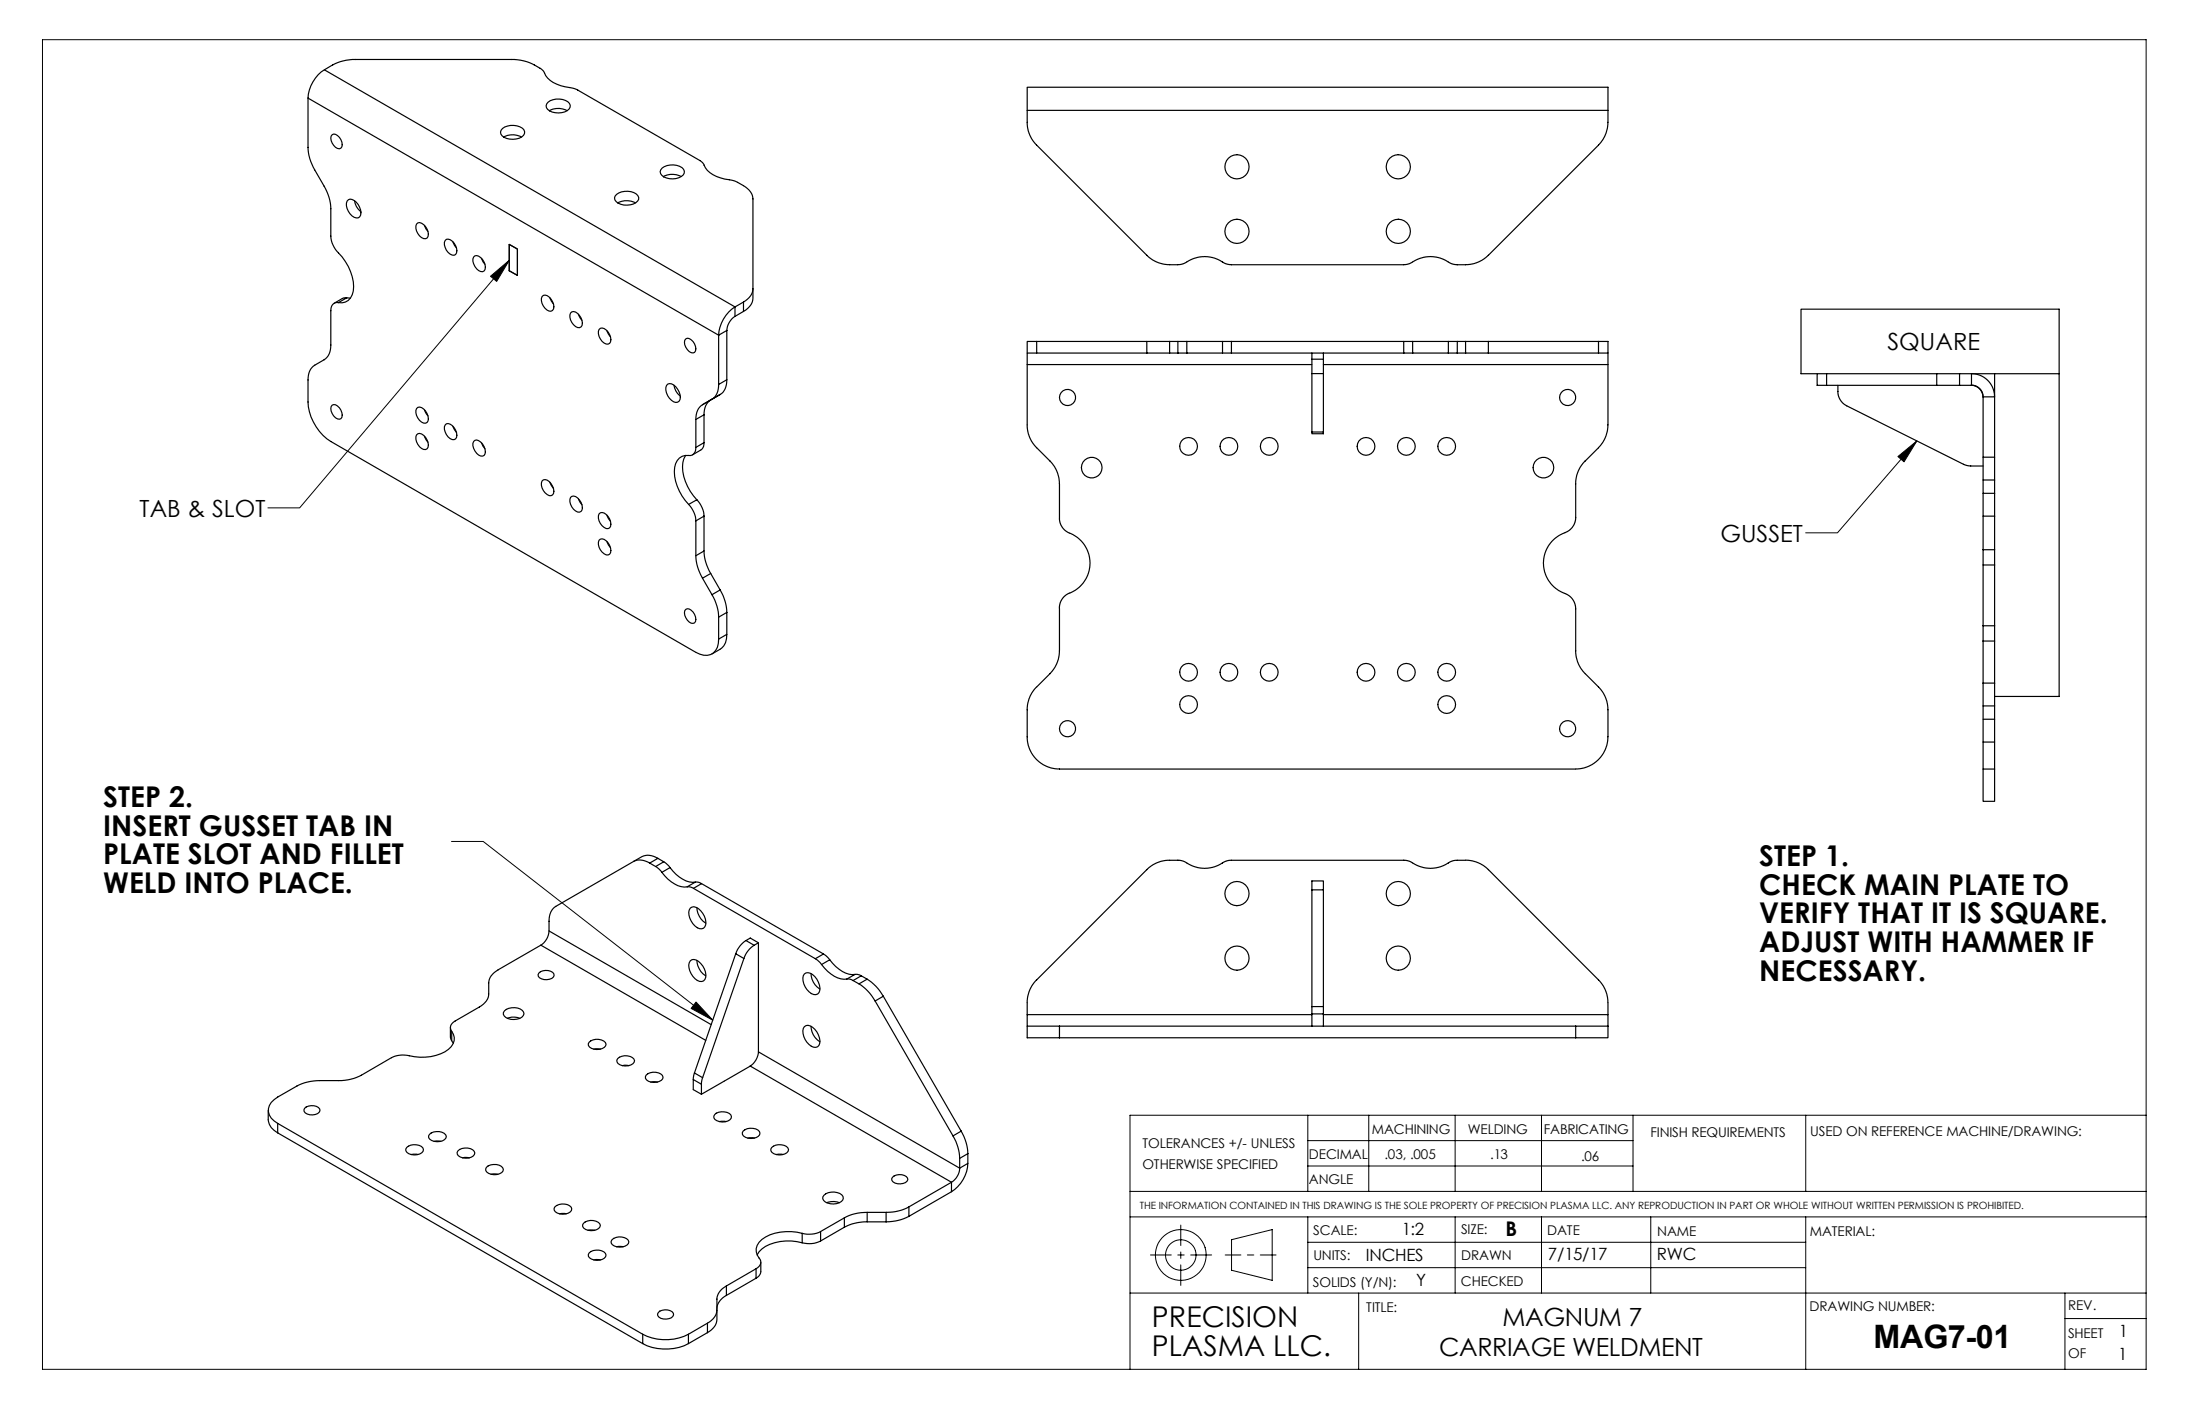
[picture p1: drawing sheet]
<svg xmlns="http://www.w3.org/2000/svg" width="432mm" height="279mm" viewBox="0 0 432 279" stroke-linecap="round" stroke-linejoin="round" font-family="sans-serif">
<g fill="none" stroke="#000" stroke-width=".2">
<path d="M8.4 7.8h414v261.6h-414zM100.2 51.2l-41.2 48.7h-6.3M377.3 86.8l-15.7 18h-6.2M88.9 165.6h6.2l45.2 35.1M257.4 219.4v15M269.4 219.4v15M286.4 219.4v15M303.4 219.4v15M321.4 219.4v15M355.4 219.4v15M422.4 219.4h-200v50M222.4 234.4h200"/>
<path d="M222.4 239.4h200M257.4 229.4h64M257.4 224.4h64M257.4 239.4v15M286.4 239.4v15M303.4 239.4v15M324.9 239.4v15M355.4 239.4v30M222.4 254.4h200M226.4 246.9h4.1M231.8 246.9h1.3M232.4 241v4.1"/>
<path d="M232.4 246.3v1.3M232.4 248.9v4M234.3 246.9h4.2M241.1 246.9h3.1M242.4 243.9l8-2v10l-8-2zM245.5 246.9h1.3M248 246.9h3.1M257.4 249.4h98M257.4 244.4h98M267.4 254.4v15M406.4 259.4h16M406.4 254.4v15"/>
<circle cx="232.4" cy="246.9" r="5"/>
<circle cx="232.4" cy="246.9" r="3"/>
</g>
<g fill="none" stroke="#000" stroke-width=".23">
<path d="M60.6 19.3a7.1 7.1 0 0 1 3.2-5.6l80.9 46.7M60.6 19.3v9.7a9.1 9.1 0 0 0 1.3 4.4l1.9 3.2a9.1 9.1 0 0 1 1.3 4.5v5.4a5.8 5.8 0 0 0 2.2 4 8.5 8.5 0 0 1 2 7.5 2.3 2.3 0 0 1-2.7 1.5M60.6 19.3l80.8 46.7M63.8 13.7l1.7-.9a9.4 9.4 0 0 1 4.5-1.1h30.6a9.5 9.5 0 0 1 6.1 2.1l.1 .1a5.2 5.2 0 0 0 4.4 3.2l2.4 .5 24.1 14 .7 .5a4.7 4.7 0 0 0 3.4 2.9l.9 .2a7.1 7.1 0 0 1 4.4 1.9l.8 1 .3 1v17.7M65.4 26.5a1.1 1.1 0 0 1 1.4 .5 1.8 1.8 0 0 1 .3 2.1 1.61 1.61 0 0 1-1.9-1.4v-.9zM68.6 39.3a1.94 1.94 0 0 1 2.2 1.5 1.59 1.59 0 0 1-.3 2.1 2.4 2.4 0 0 1-2.3-2.4l.1-.9zM69.8 39.5a3.1 3.1 0 0 0 1.2 2.2M98.9 25.3a3.4 3.4 0 0 1 4.2 .2 1.12 1.12 0 0 1-.9 1.7 3.2 3.2 0 0 1-3.6-.8l-.1-.4zM99.1 27a3.7 3.7 0 0 1 3.5 0M107.9 20.1a3.3 3.3 0 0 1 4.2 .3 1.11 1.11 0 0 1-.9 1.6 3.3 3.3 0 0 1-3.7-.8v-.4zM108.1 21.8a3.7 3.7 0 0 1 3.5 0M121.3 38.2a3.3 3.3 0 0 1 4.2 .3 .92 .92 0 0 1-.4 1.4 3.2 3.2 0 0 1-4.1-.6l.1-.7z"/>
<path d="M121.6 39.9a3.7 3.7 0 0 1 3.5 0M130.3 33.1a3.4 3.4 0 0 1 4.2 .2 .96 .96 0 0 1-.4 1.4 3.2 3.2 0 0 1-4.1-.6l-.1-.3zM130.6 34.7l.1-.1a3.9 3.9 0 0 1 3.4 .1M202.2 21.7v2.8l.2 1.3 .6 1.5 1 1.3M202.2 21.7v-4.5h114.3v6.9M202.2 21.7h114.3M204 28.6l21.9 21.8 1 .8 1.1 .5 1.2 .3 1 .1M316.4 24.1v1l-.3 1.2-.5 1-.8 1-22.7 22.6-1.5 .8-1.7 .4-2.8-.1-2.5-1.2-1.9-.3-1.2 .1-1.1 .2-1.4 .8M66.6 59.5a1.33 1.33 0 0 0-1.5 1.6v6.8a3.2 3.2 0 0 1-1.3 2.9l-1.9 1.1a3.2 3.2 0 0 0-1.3 2.9v4.3a10 10 0 0 0 4.5 7.8l71.8 41.5a2.72 2.72 0 0 0 4.3-1l.2-1.6M68.2 58.6l.8 .1M68.2 58.6h-.6l-1.8 1.1M68.2 58.6l-1.6 .9"/>
<path d="M82 44.1a.88 .88 0 0 1 1.4 .1 2.11 2.11 0 0 1 .7 2.6 1.67 1.67 0 0 1-2.1-1.4l-.1-.5zM83.5 44.3l.7 1.2M87.6 47.3a.89 .89 0 0 1 1.4 .1 2.11 2.11 0 0 1 .7 2.7 1.33 1.33 0 0 1-1.9-.9 1.89 1.89 0 0 1-.2-1.9zM89.2 47.6l.6 1.2M93.2 50.6a.89 .89 0 0 1 1.4 .1 2.11 2.11 0 0 1 .7 2.6 1.12 1.12 0 0 1-1.5-.4 2.31 2.31 0 0 1-.6-2.3zM94.8 50.8l.6 1.2M100.2 48.1l1.6 .9v5.2l-1.6-.9zM106.7 58.4a.89 .89 0 0 1 1.4 0 2.07 2.07 0 0 1 .6 2.7 1.63 1.63 0 0 1-2-1.4l-.1-.5zM108.2 58.6l.7 1.2M146.3 59.4l-1.6 1M146.3 59.4v1.9M148.2 56.8a3.2 3.2 0 0 1-1.9 2.6"/>
<path d="M148.2 56.8v1.9a3.2 3.2 0 0 1-1.9 2.6M278 51.5l-.9 .5-.8 .1h-34l-1.2-.3-2-1-2.1-.3-2.1 .4-2.3 1.1-2.4 .1M65.4 79.7a1.64 1.64 0 0 1 1.9 1.5 .86 .86 0 0 1-.5 1.3 2.1 2.1 0 0 1-1.6-2.5zM112.3 61.6a.89 .89 0 0 1 1.4 .1 2.11 2.11 0 0 1 .7 2.6 1.64 1.64 0 0 1-2.1-1.4l-.1-.5zM113.8 61.8l.7 1.2M117.9 64.8a.89 .89 0 0 1 1.4 .1 2.11 2.11 0 0 1 .7 2.7 1.64 1.64 0 0 1-2.1-1.4l-.1-.5zM119.5 65.1l.6 1.2M131.4 75.6a1.94 1.94 0 0 1 2.2 1.5 1.53 1.53 0 0 1-.3 2 2.4 2.4 0 0 1-2.3-2.3v-.5zM132.7 75.8a3.2 3.2 0 0 0 1.2 2.1M135 66.7a1.1 1.1 0 0 1 1.4 .5 1.84 1.84 0 0 1 .3 2.1 1.65 1.65 0 0 1-1.9-1.5v-.8zM139.9 78.7a3.2 3.2 0 0 0-1.3 2.9M141.4 75.6a3.2 3.2 0 0 1-1.3 2.9"/>
<path d="M141.4 66v9.6M143 74.7a3.1 3.1 0 0 1-1.3 2.9l-3.4 2a3.2 3.2 0 0 0-1.4 2.9M143 65l-1.6 1M143 65v9.7M143 74.7l-1.6 .9M144.7 60.4a7.1 7.1 0 0 0-3.3 5.6M144.7 62.3a3.6 3.6 0 0 0-1.7 2.7M144.7 60.4v1.9M146.3 61.3l-1.6 1M202.2 71.7v12.6l.6 2 1.2 1.8M202.2 71.7h56M204 67.2h-1.8v2.3"/>
<path d="M204 69.5h-1.8v2.2M204 67.2h21.7M204 69.5h112.5M204 67.2v2.3M230.2 67.2h-4.5v2.3M230.2 67.2h1.6M230.2 67.2v2.3M233.6 67.2h-1.8v2.3M233.6 67.2h7M233.6 67.2v2.3M242.4 67.2h-1.8v2.3M242.4 67.2h33.9"/>
<path d="M242.4 67.2v2.3M258.2 70.7h2.3v2.8h-2.3M258.2 69.5v15.5M260.5 73.5v11.8h-2.3v-.3M260.5 71.7h56M260.5 69.5v1.2M278 67.2h-1.7v2.3M278 67.2h38.5v16.4M278 67.2v2.3M285.1 67.2v2.3M286.8 67.2v2.3M288.4 67.2v2.3"/>
<path d="M292.9 67.2v2.3M314.6 67.2v2.3M357.6 73.5h-3.1v-12.7h50.8v12.7h-17.3M359.5 73.5h-1.9v2.3h30.4M359.5 73.5h21.7M359.5 73.5v2.3M361.7 75.8v1.6l.3 .9 .6 1 .8 .5 23.2 11.6 1.3 .3M385.7 73.5h-4.5v2.3M385.7 73.5h2.3M385.7 73.5v2.3M387.9 75.8l1 .2 .8 .6 .4 .8 .2 .8M388 73.5l1 .1 .8 .3 1.4 .9 1 1.4 .2 .8 .2 1.1v-4.6"/>
<path d="M388 75.8l.7 .1 .8 .5 .6 .7 .2 1M388 73.5v2.3M390.3 78.1h2.3v11.9M390.3 78.1v11.9M405.3 73.5v63.5h-12.7M82 80.4a.89 .89 0 0 1 1.4 .1 2.11 2.11 0 0 1 .7 2.6 1.64 1.64 0 0 1-2.1-1.4l-.1-.5zM82 85.6a.89 .89 0 0 1 1.4 .1 2.11 2.11 0 0 1 .7 2.6 1.64 1.64 0 0 1-2.1-1.4l-.1-.5zM83.5 80.6l.7 1.2M83.5 85.8l.7 1.2M87.6 83.6a.87 .87 0 0 1 1.4 .1 2.11 2.11 0 0 1 .7 2.7 1.61 1.61 0 0 1-2.1-1.4l-.1-.5zM89.2 83.9l.6 1.1M93.2 86.9a.86 .86 0 0 1 1.4 .1 2.11 2.11 0 0 1 .7 2.6 1.65 1.65 0 0 1-2.1-1.4l-.1-.5z"/>
<path d="M94.8 87.1l.6 1.2M106.7 94.6a.91 .91 0 0 1 1.4 .1 2.07 2.07 0 0 1 .6 2.7 1.07 1.07 0 0 1-1.4-.4 2.31 2.31 0 0 1-.6-2.4zM108.2 94.9l.7 1.2M112.3 97.9a.91 .91 0 0 1 1.4 .1 2.11 2.11 0 0 1 .7 2.6 1.67 1.67 0 0 1-2.1-1.4l-.1-.5zM113.8 98.1l.7 1.2M134.9 89.6a6.2 6.2 0 0 0 .4 6.1l.5 1 1.3 1.6M135.5 99.3a5 5 0 0 1 1.4 3.2M136.9 88a1.32 1.32 0 0 1-1.4 1.6 2.45 2.45 0 0 0-2.7 2.4 9.5 9.5 0 0 0 2.7 7.3M136.9 82.5v5.5M137.1 98.3a4.9 4.9 0 0 1 1.5 3.3M137.1 98.3l-1.6 1M138.6 81.6l-.1 6.2-.5 .7-1.7 1"/>
<path d="M138.6 81.6l-1.7 .9M138.6 87.1l-1.7 .9M204 88.1l2.9 2.8 .7 1 .8 2 .1 1.3M208.5 95.2l.1 7.4 .6 1.3 .5 .6 .8 .4M258.2 85h2.3M312 90.7l-1.2 1.6-.6 1.9-.1 7.8-.2 1.1-1 1.2-2 1-1.5 1.3-1 1.4-.6 1.9 .1 2.2 .7 1.9 .7 1 .9 .8 1.8 1M316.4 83.6l-.1 1.3-.7 2-1 1.2-2.6 2.6M387.9 91.7h2.4M390.3 90v4.4h2.3M390.3 97.1v4.5h2.3M390.3 90h2.3M390.3 94.4v2.7"/>
<path d="M390.3 97.1h2.3M392.6 90v51.5M117.9 101.1a.91 .91 0 0 1 1.4 .1 2.11 2.11 0 0 1 .7 2.7 1.09 1.09 0 0 1-1.5-.5 2.27 2.27 0 0 1-.6-2.3zM117.9 106.3a.91 .91 0 0 1 1.4 .1 2.11 2.11 0 0 1 .7 2.7 1.09 1.09 0 0 1-1.5-.5 2.27 2.27 0 0 1-.6-2.3zM119.5 101.4l.6 1.2M119.5 106.6l.6 1.1M135 119.9a1.64 1.64 0 0 1 1.9 1.5 .86 .86 0 0 1-.5 1.3 2.1 2.1 0 0 1-1.6-2.5zM136.9 109.3a9.1 9.1 0 0 0 1.4 4.5M136.9 102.5v6.8M138.3 113.8l1.8 3.2M138.6 108.4a9.1 9.1 0 0 0 1.3 4.4M138.6 101.6l-1.7 .9"/>
<path d="M138.6 108.4l-1.7 .9M138.6 101.6v6.8M139.9 112.8l-1.6 1M139.9 112.8l1.8 3.3M140.1 117a9.1 9.1 0 0 1 1.3 4.4M141.7 116.1a9.1 9.1 0 0 1 1.3 4.4M141.7 116.1l-1.6 .9M210.5 104.9l1.7 1 .9 .9 .6 .8 .7 2 .1 2-.4 1.6-.9 1.5-1.3 1.3-1.7 .8-.9 .7-.6 1-.2 1.2M308 116.8l1.2 .7 .6 .8 .2 .8 .1 9.4 .4 1.8 1.1 1.8 3.7 3.8 .8 1.5 .3 1.8v6.2l-.2 1.3-.4 1-.8 1.4-1.2 1-1.5 .8-1.7 .4h-102.1l-1.8-.3-1.4-.5-1.3-1-1-1.3-.5-1-.3-1.8v-6.2l.3-1.7 .6-1.1 .7-1 3.3-3.4 .7-1 .4-1.1 .3-1.8v-8.4M390.3 108.2v3h2.3M390.3 101.6v6.6M390.3 111.2v30.3"/>
<path d="M390.3 108.2h2.3M141.4 121.4v4.4M143 120.5v4.3l-1.6 1M143 124.8a3.2 3.2 0 0 1-1.3 2.9l-1.6 1M143 120.5l-1.6 .9M390.3 138.9h2.3M390.3 134.4h2.3M390.3 126.1h2.3M390.3 123.1h2.3M390.3 151.3h2.3v6.4h-2.3zM390.3 146v5.3M392.6 146h-2.3v-4.5h2.3v9.8"/>
<path d="M124.7 169.5l-15.3 8.9a3.2 3.2 0 0 0-1.3 2.9v1.9M124.7 169.5a3.2 3.2 0 0 1 3.2 .3M127.9 169.8l1.1 .7M129 170.5l1.3 1.1M129 170.5l1.6-.9 1.3 1.1M129.5 168.9a3.2 3.2 0 0 0-3.2-.3l-1.6 .9M129.5 168.9l-1.6 .9M129.5 168.9l1.1 .7M130.3 171.6a5.8 5.8 0 0 0 4.9 2.9M131.9 170.7a5.8 5.8 0 0 0 4.9 2.9M131.9 170.7l-1.6 .9M135.2 174.5h.6l.7 .3"/>
<path d="M135.9 178.7a1.36 1.36 0 0 1 2 .5 2.96 2.96 0 0 1 .8 3.2 1.18 1.18 0 0 1-1.9-.2 3.4 3.4 0 0 1-1.1-3.2zM136.5 174.8l24 13.8M137.2 178.6a3.8 3.8 0 0 0 1.7 3.1M138.1 173.9l-.7-.3h-.6l-1.6 .9M138.1 173.9l-1.6 .9M138.1 173.9l24 13.8M258.2 175.1h2.3M260.5 175.1v-1.8h-2.3v28.6M260.5 175.1v23M99.3 198.9a2.73 2.73 0 0 1 3.7 .2 1.14 1.14 0 0 1-1.3 1.4 2.28 2.28 0 0 1-2.6-.9zM106 191.5a2.12 2.12 0 0 1 3 .1 .86 .86 0 0 1-.9 1.1 2.05 2.05 0 0 1-2.2-.6zM106.4 186l-8.4 4.8a3.2 3.2 0 0 0-1.8 2.6v2.2a3.1 3.1 0 0 1-1.9 2.5l-4.7 2.8a1.32 1.32 0 0 0-.7 2"/>
<path d="M106.4 186l32.5 18.7M108.1 183.2a3.5 3.5 0 0 1-1.7 2.8M108.1 183.2l31.9 18.4M135.9 189a1.36 1.36 0 0 1 2 .6 2.96 2.96 0 0 1 .8 3.1 1.18 1.18 0 0 1-1.9-.1 3.4 3.4 0 0 1-1.1-3.2zM137.2 189a3.8 3.8 0 0 0 1.7 3M144.8 187.7l1.6 .9M144.8 187.7l-8.1 23.4M146.4 188.6l-8.1 23.4M146.8 185.1a5 5 0 0 0-2 2.6M146.8 185.1l1.6 .9M146.8 185.1l.9-.5 1.6 .9M148.4 186a5 5 0 0 0-2 2.6"/>
<path d="M148.4 186l.9-.5v21.4a3.7 3.7 0 0 1-1.7 2.9l-9.6 5.5M158.3 191.6a1.4 1.4 0 0 1 2.1 .6 3.1 3.1 0 0 1 .8 3.1 1.18 1.18 0 0 1-2-.1 3 3 0 0 1-.9-3.6zM159.6 191.6a3.7 3.7 0 0 0 1.8 3M160.5 188.6l1.2 1.2M160.5 188.6l1.6-.9 1.2 1.1M161.7 189.8a5.7 5.7 0 0 0 5 2.8M163.3 188.8a5.8 5.8 0 0 0 5 2.9M163.3 188.8l-1.6 1M166.7 192.6l.6 .1 .6 .2M167.9 192.9l1.2 .7M169.1 193.6a9.4 9.4 0 0 1 3.1 3.4M169.1 193.6l1.6-.9a9.4 9.4 0 0 1 3.1 3.3"/>
<path d="M169.5 192l-.8-.3h-.4l-1.6 .9M169.5 192l-1.6 .9M169.5 192l1.2 .7M172.2 197l15.4 26.5M173.8 196l-1.6 1M173.8 196l15.4 26.6M202.2 199.6h56M258.2 198.1h2.3v1.4M258.2 199.5h2.3M260.5 199.5v2.4M260.5 199.6h56M314.6 192.8l-21.9-21.9-1.3-.9-1.6-.6-1.1-.2-2.5 .1-2.7 1.2-2.1 .4-2-.4-1.9-1-1.2-.3-34.3 .1-.9 .2-2 1-2.1 .4-2.1-.4-2.4-1.2h-2.8l-1.2 .2-1 .4-1.6 1-22.3 22.3-.8 1.4-.6 1.7v5.6"/>
<path d="M314.6 192.8l1.1 1.6 .6 1.6 .2 1.3v4.6M52.8 218.5a3.8 3.8 0 0 0 1.9 4.4M59.9 218.1a2.15 2.15 0 0 1 3 .1 .89 .89 0 0 1-.8 1.1 1.62 1.62 0 0 1-2.3-.9zM88.6 202.2v1.8l.3 .8M88.9 202.9a2.42 2.42 0 0 1-.7 3.6 9.6 9.6 0 0 1-8.1 1.1h-1.4l-1.3 .3-6.3 3.7a9.4 9.4 0 0 1-4.5 1h-3.7a9.6 9.6 0 0 0-4.5 1.1l-3.7 2.2a2.78 2.78 0 0 0-1.7 3.5l.4 .6 1.3 1M88.9 202.9v1.9l.3 .5M99.8 200.4a3.1 3.1 0 0 1 2.5 0M116 205.1a2.39 2.39 0 0 1 3.1 0 .82 .82 0 0 1-.6 1.2 2.23 2.23 0 0 1-2.7-.6zM116.8 206.4h1.4M121.6 208.3a2.39 2.39 0 0 1 3.2 .1 .82 .82 0 0 1-.7 1.1 2.19 2.19 0 0 1-2.7-.6v-.3zM122.4 209.7h1.4M127.2 211.5a2.39 2.39 0 0 1 3.2 .1l.1 .3a1.84 1.84 0 0 1-2.4 1 .98 .98 0 0 1-.9-1.4z"/>
<path d="M128.1 212.9h1.3M136.4 212.4v2l1.6 .9M136.7 211.1l-.3 1.3 1.6 .9M136.7 211.1l1.6 .9M138 213.3v2M138.3 212l-.3 1.3M140.7 219.3a2.43 2.43 0 0 1 3.1 .1 .82 .82 0 0 1-.6 1.2 2.31 2.31 0 0 1-2.7-.6zM147.7 209.8l39.6 22.8M149.3 207l39.6 22.8M158.3 202a1.16 1.16 0 0 1 1.6 .1 3.4 3.4 0 0 1 1.3 3.6 1.18 1.18 0 0 1-2-.2 3 3 0 0 1-.9-3.5zM159.6 201.9a3.7 3.7 0 0 0 1.8 3.1M208.5 201.9h-6.3v2.3h107.9"/>
<path d="M208.5 201.9v2.3M208.5 201.9h108M310.1 201.9v2.3M316.5 201.9v2.3h-6.4M54.7 221l71.8 41.5M54.7 221v1.9M54.7 222.9l71.8 41.5M80 225.8a2.43 2.43 0 0 1 3.2 .1 .82 .82 0 0 1-.6 1.2 2.23 2.23 0 0 1-2.7-.7zM80.9 227.2h1.4M84.5 223.2a2.43 2.43 0 0 1 3.2 .1l.1 .3a1.8 1.8 0 0 1-2.4 1 .96 .96 0 0 1-.9-1.4zM85.4 224.6h1.4M90.1 226.4a2.43 2.43 0 0 1 3.2 .1 .83 .83 0 0 1-.6 1.2 2.26 2.26 0 0 1-2.7-.6v-.3z"/>
<path d="M91 227.8h1.4M95.7 229.7a2.43 2.43 0 0 1 3.2 .1l.2 .3a1.79 1.79 0 0 1-2.4 1 .98 .98 0 0 1-1-1.4zM96.6 231.1h1.4M109.2 237.4a2.43 2.43 0 0 1 3.2 .1 .82 .82 0 0 1-.6 1.2 2.23 2.23 0 0 1-2.7-.6zM110.1 238.8h1.4M141.5 220.7h1.4M146.3 222.5a2.43 2.43 0 0 1 3.2 .1 .82 .82 0 0 1-.7 1.2 2.23 2.23 0 0 1-2.7-.6zM147.2 223.9h1.3M151.9 225.8a2.43 2.43 0 0 1 3.2 .1 .82 .82 0 0 1-.6 1.2 2.23 2.23 0 0 1-2.8-.7zM152.8 227.2h1.3M162.2 235.2a2.7 2.7 0 0 1 3.7 .2 .97 .97 0 0 1-.7 1.3 2.89 2.89 0 0 1-3.1-.5l-.2-.7zM162.7 236.6a3.4 3.4 0 0 1 2.5 0"/>
<path d="M166.2 239.6l-4.7 2.7M166.2 239.6v1.9M170.7 238.5a8.9 8.9 0 0 0-4.5 1.1M170.7 238.5v1.9a9.3 9.3 0 0 0-4.5 1.1M170.7 238.5h3.7M174.4 238.5v1.9M175.6 231.6a2.12 2.12 0 0 1 3 .2 .86 .86 0 0 1-.9 1.1 1.6 1.6 0 0 1-2.2-1zM178.9 237.5a9.1 9.1 0 0 1-4.5 1M178.9 237.5v1.8a9.8 9.8 0 0 1-4.5 1.1M187.3 232.6v1.9l-8.4 4.8M187.3 232.6l-8.4 4.9M187.6 223.5a9.1 9.1 0 0 1 1.3 4.4"/>
<path d="M188.9 229.8a3.5 3.5 0 0 1-1.6 2.8M188.9 227.9v1.9M189.2 222.6a9.1 9.1 0 0 1 1.3 4.4M189.2 222.6l-1.6 .9M190.5 227v1.9l-1.6 .9M190.5 228.9a7 7 0 0 1-3.2 5.6M190.5 227l-1.6 .9M114.8 240.7a2.2 2.2 0 0 1 3.4 .4 1.83 1.83 0 0 1-2.4 1 .96 .96 0 0 1-1-1.4zM115.7 242.1h1.4M116 246.5a2.43 2.43 0 0 1 3.1 .1 .82 .82 0 0 1-.6 1.2 2.31 2.31 0 0 1-2.7-.6zM116.8 247.9h1.4M120.4 243.9a2.39 2.39 0 0 1 3.2 .1 .82 .82 0 0 1-.6 1.2 2.23 2.23 0 0 1-2.7-.6z"/>
<path d="M121.3 245.3h1.4M129.6 258.3a2.12 2.12 0 0 1 2.9 .1 .89 .89 0 0 1-.8 1.1 1.58 1.58 0 0 1-2.3-.9zM141.1 257.8a3.2 3.2 0 0 1-1.9 2.5M141.1 257.8v1.8a3.2 3.2 0 0 1-1.9 2.6M143 253a3.2 3.2 0 0 0-1.9 2.6v2.2M143 253v1.9a3.2 3.2 0 0 0-1.9 2.6M148.8 249.6l-5.8 3.4M148.8 249.6v1.9M148.8 251.5l-5.8 3.4M149.7 248.3v2.2l-.3 .6-.6 .4M157.9 242.7a9.5 9.5 0 0 0-8 1.2 2.51 2.51 0 0 0-.3 3.9 1.34 1.34 0 0 1-.8 1.8M157.9 244.5a9.3 9.3 0 0 0-8 1.2l-.9 1.2"/>
<path d="M157.9 242.7v1.8M161.5 242.3a5.1 5.1 0 0 1-3.6 .4M161.5 242.3v1.9a5.1 5.1 0 0 1-3.6 .3M166.2 241.5l-4.7 2.7M170.7 240.4h3.7M126.5 262.5a10 10 0 0 0 9 0M126.5 262.5v1.9a10 10 0 0 0 9 0v-1.9M139.2 260.3l-3.7 2.2M139.2 260.3v1.9M139.2 262.2l-3.7 2.2"/>
<circle cx="243.4" cy="32.8" r="2.38"/>
<circle cx="275.2" cy="32.8" r="2.38"/>
<circle cx="243.4" cy="45.5" r="2.38"/>
<circle cx="275.2" cy="45.5" r="2.38"/>
<circle cx="210.1" cy="78.2" r="1.59"/>
<circle cx="308.5" cy="78.2" r="1.59"/>
<circle cx="214.9" cy="92" r="2.03"/>
<circle cx="233.9" cy="87.8" r="1.74"/>
<circle cx="241.9" cy="87.8" r="1.74"/>
<circle cx="249.8" cy="87.8" r="1.74"/>
<circle cx="268.8" cy="87.8" r="1.74"/>
<circle cx="276.8" cy="87.8" r="1.74"/>
<circle cx="284.7" cy="87.8" r="1.74"/>
<circle cx="303.8" cy="92" r="2.03"/>
<circle cx="233.9" cy="132.3" r="1.74"/>
<circle cx="233.9" cy="138.6" r="1.74"/>
<circle cx="241.9" cy="132.3" r="1.74"/>
<circle cx="249.8" cy="132.3" r="1.74"/>
<circle cx="268.8" cy="132.3" r="1.74"/>
<circle cx="276.8" cy="132.3" r="1.74"/>
<circle cx="284.7" cy="132.3" r="1.74"/>
<circle cx="284.7" cy="138.6" r="1.74"/>
<circle cx="210.1" cy="143.4" r="1.59"/>
<circle cx="308.5" cy="143.4" r="1.59"/>
<circle cx="243.4" cy="175.8" r="2.38"/>
<circle cx="275.2" cy="175.8" r="2.38"/>
<circle cx="243.4" cy="188.5" r="2.38"/>
<circle cx="275.2" cy="188.5" r="2.38"/>
</g>
<g fill="#000" stroke="#000" stroke-width=".2">
<path d="M96.5 54.4l3.7-3.2-2.5 4.2z" fill-rule="evenodd"/>
<path d="M373.5 89.8l3.8-3-2.6 4.1z" fill-rule="evenodd"/>
<path d="M137 197.2l3.3 3.5-4.3-2.3z" fill-rule="evenodd"/>
</g>
<text font-size="6.3" x="368.7" y="265.3">MAG7-01</text>
<g font-size="5.6">
<text x="20.3" y="158.8">STEP 2.</text>
<text x="20.3" y="164.4">INSERT GUSSET TAB IN</text>
<text x="20.3" y="170.1">PLATE SLOT AND FILLET</text>
<text x="346.2" y="170.4">STEP 1.</text>
<text x="20.3" y="175.7">WELD INTO PLACE.</text>
<text x="346.2" y="176">CHECK MAIN PLATE TO</text>
<text x="346.2" y="181.7">VERIFY THAT IT IS SQUARE.</text>
<text x="346.2" y="187.3">ADJUST WITH HAMMER IF</text>
<text x="346.2" y="193">NECESSARY.</text>
<text x="226.7" y="261.2">PRECISION</text>
<text x="226.7" y="266.8">PLASMA LLC.</text>
</g>
<g font-size="4.9">
<text x="295.7" y="261">MAGNUM 7</text>
<text x="283.3" y="266.9">CARRIAGE WELDMENT</text>
</g>
<g font-size="4.7">
<text x="371.5" y="68.8">SQUARE</text>
<text x="27.5" y="101.7">TAB &amp; SLOT</text>
<text x="338.6" y="106.6">GUSSET</text>
</g>
<text font-size="4" x="296.3" y="243.3">B</text>
<g font-size="3.3">
<text x="275.9" y="243">1:2</text>
<text x="268.8" y="248.2">INCHES</text>
<text x="304.7" y="248">7/15/17</text>
<text x="326.1" y="248">RWC</text>
<text x="278.7" y="253.1">Y</text>
<text x="417" y="263.2">1</text>
<text x="416.9" y="267.5">1</text>
</g>
<g font-size="2.6">
<text x="224.8" y="225.9">TOLERANCES +/- UNLESS</text>
<text x="270" y="223.1">MACHINING</text>
<text x="288.9" y="223.1">WELDING</text>
<text x="303.8" y="223.1">FABRICATING</text>
<text x="324.8" y="223.7">FINISH REQUIREMENTS</text>
<text x="356.3" y="223.6">USED ON REFERENCE MACHINE/DRAWING:</text>
<text x="224.8" y="229.9">OTHERWISE SPECIFIED</text>
<text x="257.6" y="228.1">DECIMAL</text>
<text x="257.6" y="232.9">ANGLE</text>
<text x="272.5" y="228">.03, .005</text>
<text x="293.3" y="228.1">.13</text>
<text x="311.2" y="228.5">.06</text>
<text x="258.5" y="243">SCALE:</text>
<text x="287.5" y="242.8">SIZE:</text>
<text x="304.5" y="242.9">DATE</text>
<text x="326.2" y="243.2">NAME</text>
<text x="356.2" y="243.1">MATERIAL:</text>
<text x="258.5" y="248">UNITS:</text>
<text x="287.6" y="248">DRAWN</text>
<text x="258.4" y="253.2">SOLIDS (Y/N):</text>
<text x="287.5" y="253">CHECKED</text>
<text x="356.2" y="257.9">DRAWING NUMBER:</text>
<text x="407.1" y="257.8">REV.</text>
<text x="268.9" y="258.2">TITLE:</text>
<text x="407" y="263.2">SHEET</text>
<text x="407" y="267.2">OF</text>
</g>
<text font-size="2" x="224.3" y="237.9">THE INFORMATION CONTAINED IN THIS DRAWING IS THE SOLE PROPERTY OF PRECISION PLASMA LLC. ANY REPRODUCTION IN PART OR WHOLE WITHOUT WRITTEN PERMISSION IS PROHIBITED.</text>
</svg>
